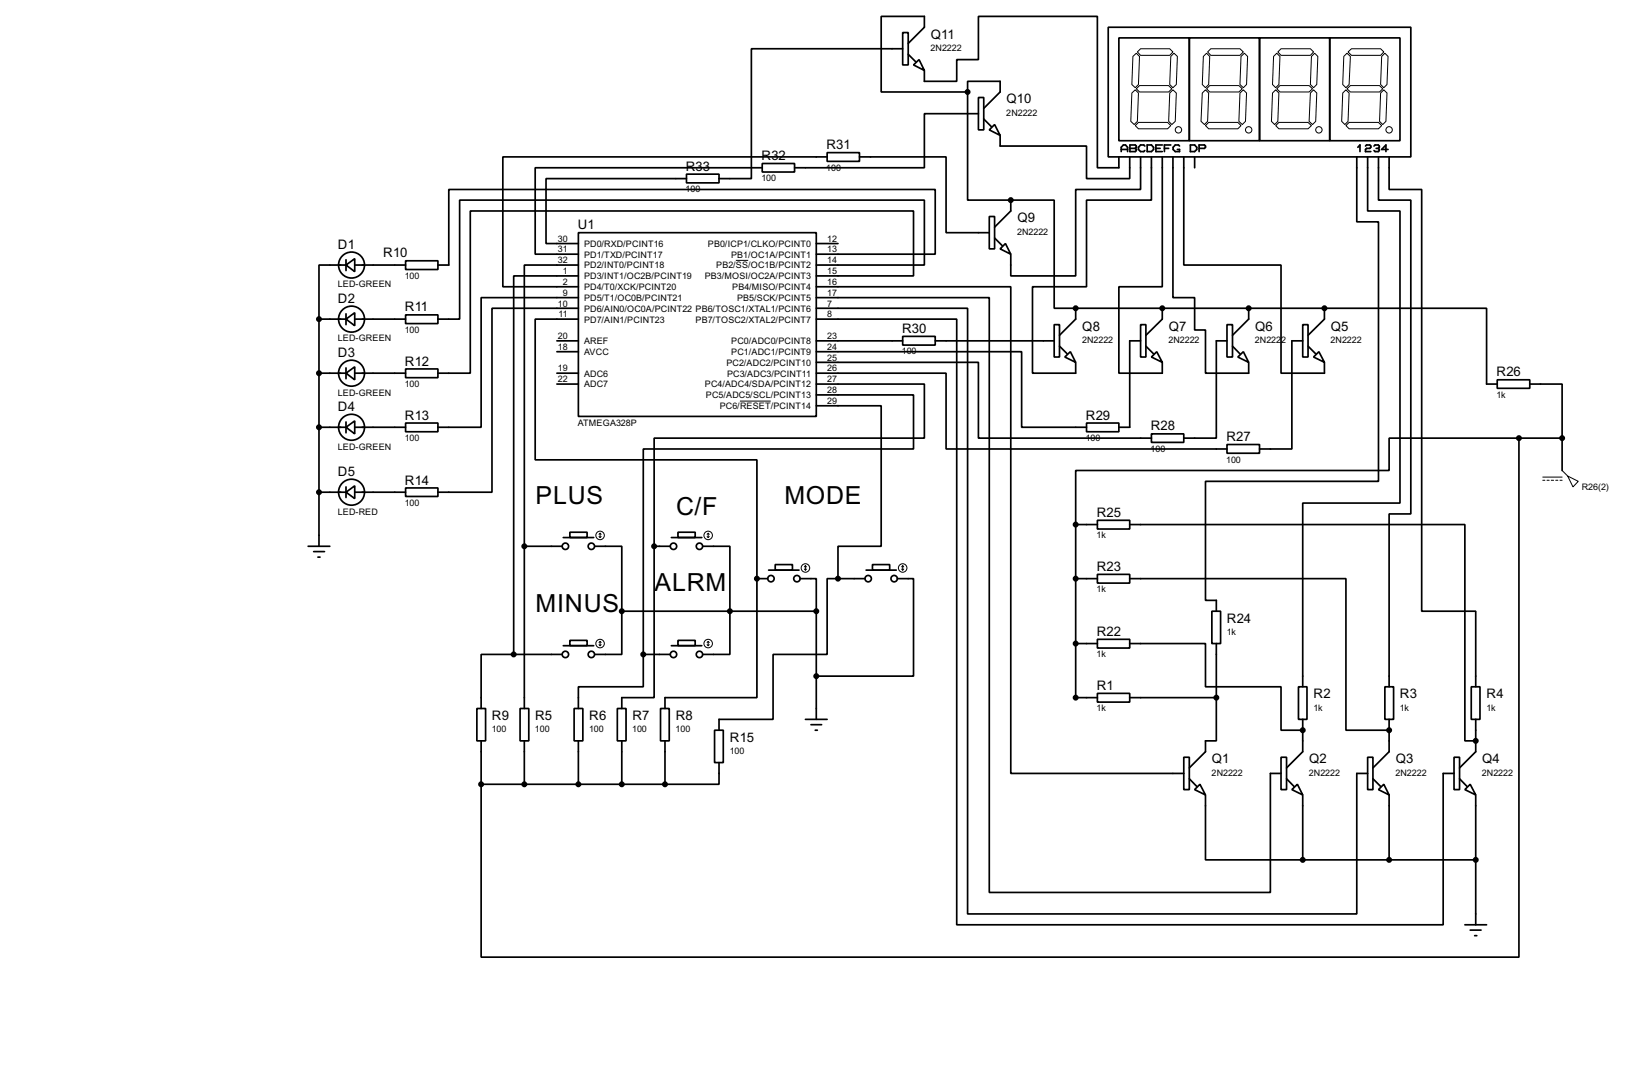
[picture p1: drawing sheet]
<svg xmlns="http://www.w3.org/2000/svg" width="383mm" height="256mm" viewBox="0 0 383 256" stroke-linecap="round" stroke-linejoin="round" font-family="sans-serif">
<g fill="none" stroke="#000" stroke-width=".4">
<path d="M212.1 7.7h1.3v7.6h-1.3zM212.1 11.5h-35.5v30.5h-7.6M213.4 10.2l3.8-3.8v-2.5h-10.1v17.7h20.3M213.4 12.8l1.8 1.7M214.7 15.3l1.3-1.3 1.2 2.6zM217.2 16.6v2.5h7.6v-5.1h5.1v-10.1h28v35.5h5v-2.5M260.4 6.4h71.1v30.5h-71.1zM262.9 8.9h16.6v24.2h-16.6zM279.5 8.9h16.5v24.2h-16.5zM296 8.9h16.5v24.2h-16.5zM312.5 8.9h16.5v24.2h-16.5zM179.1 38.4h7.6v2h-7.6z"/>
<path d="M179.1 39.4h-53.3v20.3h10.1M194.4 35.9h7.6v2h-7.6zM194.4 36.9h-76.2v30.5h17.7M202 36.9h20.3v17.8h10.2M227.4 21.6v-2.5h7.6v2.5l-3.8 3.9M227.4 21.6v25.4h10.1M229.9 22.9h1.3v7.6h-1.3zM229.9 26.7h-12.7v12.7h-30.5M231.2 28l1.8 1.8M232.5 30.5l1.2-1.2 1.3 2.5zM235 31.8v2.5h20.3v7.7h10.2v-5.1M263.5 35.6v-1l.5-.5h.5l.5 .5v1"/>
<path d="M263.5 35.1h1.5M265.5 34.1h1.3l.2 .2v.3l-.2 .3 .2 .5-.2 .2h-1.3zM265.5 34.9h1.3M268 36.9v7.6h-15.2v20.3h-15.3v-5.1M269 34.3l-.2-.2h-.8l-.5 .5v.5l.5 .5h.8l.2-.2M269.6 34.1h1l.5 .5v.5l-.5 .5h-1zM270.6 36.9v10.1h-15.3v20.4h-12.7v20.3h10.2v-2.6M271.6 34.9h1M273.1 36.9v30.5h-10.2v20.3h10.2v-2.6M273.1 34.1h-1.5v1.5h1.5M273.6 34.9h1M275.1 34.1h-1.5v1.5"/>
<path d="M275.6 36.9v33h5.1v7.6h2.6v10.2h10.1v-2.6M277.2 34.3l-.3-.2h-.7l-.5 .5v.5l.5 .5h1v-.5h-.5M278.2 36.9v25.4h22.8v25.4h10.2v-2.6M279.7 34.1h1l.5 .5v.5l-.5 .5h-1zM280.7 36.9v2.5M281.8 34.9h1.2l.3-.3v-.3l-.3-.2h-1.2v1.5M318.8 36.9v15.2h5.1v61h-40.6v27.9h2.5v2.6M319.1 34.6l.5-.5v1.5M320.9 34.3l.2-.2h.8l.2 .2v.3l-.2 .3h-.8l-.2 .2v.5h1.2M321.4 36.9v12.7h7.6v68.6h-22.9v43.1M322.9 34.3l.2-.2h.8l.2 .2v.3l-.2 .3M323.4 34.9h.5"/>
<path d="M323.9 34.9l.2 .2-.2 .5h-.8l-.2-.2M323.9 36.9v10.1h7.6v73.7h-5.1v40.6M326.2 35.1h-1.5l1-1v1.5M326.4 36.9v7.6h7.7v99.1h12.7v17.7M135.9 54.7h55.9v43.1h-55.9zM161.3 40.9h7.7v2.1h-7.7zM161.3 42h-33v15.2h7.6M191.8 59.7h28v-15.2h-114.3v17.8h-2.6M191.8 57.2h5.1M232.5 50.9h1.2v7.6h-1.2zM233.7 55.9l1.8 1.8M235 58.5l1.3-1.3 1.2 2.5z"/>
<path d="M237.5 47h10.2v25.4h5.1M237.5 47v2.6l-3.8 3.8M75 75v53.3M75 75h6.3M81.3 62.3l2.1-1.5v3zM81.3 75l2.1-1.5v3zM81.3 62.3h-6.3v12.7M81.3 61v2.6M81.3 73.7v2.6M83.4 75h11.9M83.4 62.3h11.9M95.3 61.3h7.6v2h-7.6z"/>
<path d="M95.3 74h7.6v2h-7.6zM135.9 62.3h-12.7v66M135.9 64.8h-15.2v88.9M135.9 69.9h-22.8v30.5h-10.2M135.9 72.4h-20.3v43.2h-12.7M135.9 75h-10.1v33h52.1v27.9M191.8 62.3h25.4v-15.3h-109.2v28h-5.1M191.8 64.8h22.9v-15.2h-104.2v38.1h-7.6M191.8 67.4h45.7v114.3h40.7M191.8 69.9h40.7v139.7h66v-27.9h2.5M191.8 72.4h35.6v142.3h91.4v-33h2.6M191.8 75h33v142.2h114.3v-35.5h2.6"/>
<path d="M212.1 79h7.7v2.1h-7.7zM247.7 76.3h1.3v7.6h-1.3zM252.8 72.4h58.4M252.8 72.4v2.6l-3.8 3.8M268 76.3h1.3v7.6h-1.3zM273.1 72.4v2.6l-3.8 3.8M288.3 76.3h1.3v7.6h-1.3zM293.4 72.4v2.6l-3.8 3.8M306.1 76.3h1.3v7.6h-1.3zM311.2 72.4h38.1v17.8h2.5M311.2 72.4v2.6l-3.8 3.8M75 87.7h6.3"/>
<path d="M81.3 87.7l2.1-1.5v3zM81.3 86.4v2.6M81.3 99.1v2.6M83.4 87.7h11.9M95.3 86.7h7.6v2h-7.6zM95.3 99.4h7.6v2h-7.6zM130.9 87.7h5M130.9 80.1h5M130.9 90.2h5M130.9 82.6h5M191.8 90.2h25.4v12.7h-63.5v25.4M191.8 92.8h22.9v12.7h-63.5v48.2"/>
<path d="M191.8 87.7h30.5v17.8h66M191.8 85.1h38.1v17.8h40.7M191.8 82.6h48.3v17.8h15.2M191.8 95.3h15.3v33h-10.2v7.6M191.8 80.1h20.3M219.8 80.1h27.9M249 81.3l1.8 1.8M250.2 83.9l1.3-1.3 1.3 2.5zM255.3 99.4h7.6v2h-7.6zM268 80.1h-2.5v20.3h-2.6M269.3 81.3l1.8 1.8M270.6 83.9l1.2-1.3 1.3 2.5z"/>
<path d="M288.3 80.1h-2.5v22.8h-7.6M289.6 81.3l1.8 1.8M290.9 83.9l1.3-1.3 1.2 2.5zM306.1 80.1h-2.5v25.4h-7.6M307.4 81.3l1.8 1.8M308.7 83.9l1.2-1.3 1.3 2.5zM351.8 89.2h7.7v2h-7.7zM359.5 90.2h7.6v12.7M75 100.4h6.3M75 115.6h6.3M81.3 100.4l2.1-1.5v3zM81.3 115.6l2.1-1.5v3z"/>
<path d="M81.3 114.4v2.5M83.4 100.4h11.9M83.4 115.6h11.9M95.3 114.6h7.6v2h-7.6zM270.6 101.9h7.6v2h-7.6zM288.3 104.4h7.7v2.1h-7.7zM356.9 102.9h-30.5v7.6h-73.6v12.7M356.9 102.9v121.9h-243.8v-40.6M356.9 102.9h10.2M367.1 102.9v7.6M72.4 128.3h5.1M73.7 129.6h2.6"/>
<path d="M74.7 130.9h.5M123.2 128.3h8.9M123.2 128.3v38.1M132.4 126.3h7.1M133.9 125h4.1v1.3h-4.1zM139.8 128.3h6.3v15.3M153.7 128.3v35.6h-7.6v2.5M153.7 128.3h3.8M157.8 126.3h7.1M159.3 125h4.1v1.3h-4.1zM165.2 128.3h6.3v25.4h-6.3M177.9 135.9v28h-21.6v2.5"/>
<path d="M177.9 135.9h2.5M180.6 133.9h7.2M182.2 132.6h4v1.3h-4zM188 135.9h3.8v7.7M196.9 135.9h-2.5v17.8h-12.7v15.3h-12.7v2.5M196.9 135.9h6.4M203.5 133.9h7.1M205 132.6h4.1v1.3h-4.1zM210.9 135.9h3.8v22.9h-22.9M252.8 123.2v40.7h5.1M252.8 135.9h5.1M252.8 123.2h5.1"/>
<path d="M257.9 134.9h7.6v2.1h-7.6zM257.9 122.2h7.6v2.1h-7.6zM265.5 135.9h50.8v35.6h10.1M265.5 123.2h78.7v50.8h2.6M120.7 153.7h-7.6v12.7M120.7 153.7h11.4M132.4 151.7h7.1M133.9 150.4h4.1v1.3h-4.1zM146.1 143.6v10.1h-6.3M146.1 143.6h45.7M151.2 153.7v7.6h-15.3v5.1M151.2 153.7h6.3"/>
<path d="M157.8 151.7h7.1M159.3 150.4h4.1v1.3h-4.1zM191.8 143.6v25.4M252.8 151.2h5.1M257.9 150.2h7.6v2h-7.6zM265.5 151.2h17.8v10.1h17.7v10.2h5.1M284.8 143.6h2v7.6h-2zM285.8 151.2v12.7M112.1 166.4h2v7.6h-2zM113.1 174v10.2M122.2 166.4h2.1v7.6h-2.1zM123.2 174v10.2"/>
<path d="M134.9 166.4h2.1v7.6h-2.1zM135.9 174v10.2M145.1 166.4h2v7.6h-2zM146.1 174v10.2M155.2 166.4h2.1v7.6h-2.1zM156.3 174v10.2M167.9 171.5h2.1v7.6h-2.1zM169 179.1v5.1h-12.7M189.3 169h5.1M190.6 170.2h2.5M191.6 171.5h.5M257.9 162.9h7.6v2h-7.6z"/>
<path d="M265.5 163.9h20.3M278.2 177.9h1.3v7.6h-1.3zM285.8 163.9v10.1h-2.5v2.6l-3.8 3.8M301 177.9h1.3v7.6h-1.3zM305.1 161.3h2v7.7h-2zM306.1 169v7.6l-3.8 3.8M321.4 177.9h1.2v7.6h-1.2zM325.4 161.3h2.1v7.7h-2.1zM326.4 169v7.6l-3.8 3.8M341.7 177.9h1.3v7.6h-1.3zM345.7 161.3h2.1v7.7h-2.1zM346.8 169v7.6l-3.8 3.8"/>
<path d="M113.1 184.2h43.2M279.5 182.9l1.7 1.8M280.7 185.5l1.3-1.3 1.3 2.5zM283.3 186.7v15.3h22.8M302.3 182.9l1.8 1.8M303.6 185.5l1.3-1.3 1.2 2.5zM306.1 186.7v15.3M322.6 182.9l1.8 1.8M323.9 185.5l1.3-1.3 1.2 2.5zM326.4 186.7v15.3M343 182.9l1.7 1.8M344.2 185.5l1.3-1.3 1.3 2.5z"/>
<path d="M346.8 186.7v30.5M306.1 202h40.7M344.2 217.2h5.1M345.5 218.5h2.5M346.5 219.8h.5"/>
<circle cx="82.6" cy="75" r="3.1"/>
<circle cx="82.6" cy="62.3" r="3.1"/>
<circle cx="82.6" cy="87.7" r="3.1"/>
<circle cx="82.6" cy="115.6" r="3.1"/>
<circle cx="82.6" cy="100.4" r="3.1"/>
<circle cx="132.8" cy="128.3" r=".75"/>
<circle cx="138.9" cy="128.3" r=".75"/>
<circle cx="158.2" cy="128.3" r=".75"/>
<circle cx="164.3" cy="128.3" r=".75"/>
<circle cx="181.1" cy="135.9" r=".75"/>
<circle cx="187.2" cy="135.9" r=".75"/>
<circle cx="204" cy="135.9" r=".75"/>
<circle cx="210.1" cy="135.9" r=".75"/>
<circle cx="132.8" cy="153.7" r=".75"/>
<circle cx="138.9" cy="153.7" r=".75"/>
<circle cx="158.2" cy="153.7" r=".75"/>
<circle cx="164.3" cy="153.7" r=".75"/>
</g>
<g fill="#000">
<circle cx="237.5" cy="47" r=".2"/>
<circle cx="252.8" cy="72.4" r=".2"/>
<circle cx="273.1" cy="72.4" r=".2"/>
<circle cx="293.4" cy="72.4" r=".2"/>
<circle cx="311.2" cy="72.4" r=".2"/>
<circle cx="177.9" cy="135.9" r=".2"/>
<circle cx="306.1" cy="171.5" r=".2"/>
<circle cx="326.4" cy="171.5" r=".2"/>
<circle cx="346.8" cy="174" r=".2"/>
</g>
<g fill="none" stroke="#000" stroke-width=".23">
<path d="M266.2 13.3l.8-.8 .8 .8-.3 6.6-.7 .7-.8-.7zM267.3 12.2l.7-.7h6.9l.7 .7-.7 .8h-6.9zM275.9 12.5l.8 .8-.3 6.6-.8 .7-.7-.7 .2-6.6zM282.8 13.3l.7-.8 .8 .8-.3 6.6-.7 .7-.8-.7zM283.8 12.2l.7-.7h6.9l.8 .7-.8 .8h-6.9zM291.6 13.3l.8-.8 .8 .8-.3 6.6-.7 .7-.8-.7zM300 12.5l.8 .8-.3 6.6-.7 .7-.8-.7 .3-6.6zM300.3 12.2l.7-.7h6.9l.8 .7-.8 .8h-6.9zM308.9 12.5l.8 .8-.3 6.6-.7 .7-.8-.7 .3-6.6zM316.5 12.5l.8 .8-.3 6.6-.7 .7-.8-.7 .3-6.6zM316.8 12.2l.8-.7h6.8l.8 .7-.8 .8h-6.8zM324.7 13.3l.7-.8 .8 .8-.3 6.6-.7 .7-.8-.7z"/>
<path d="M266 21.9l.8-.8 .7 .8-.2 6.6-.8 .8-.8-.8zM266.8 29.5l.7-.7h6.9l.7 .7-.7 .8h-6.9zM267 20.9l.8-.8h6.8l.8 .8-.8 .7h-6.8zM274.9 21.9l.7-.8 .8 .8-.2 6.6-.8 .8-.8-.8zM282.5 21.9l.8-.8 .7 .8-.2 6.6-.8 .8-.8-.8zM283.3 29.5l.7-.7h6.9l.7 .7-.7 .8h-6.9zM283.5 20.9l.8-.8h6.8l.8 .8-.8 .7h-6.8zM291.4 21.9l.8-.8 .7 .8-.2 6.6-.8 .8-.8-.8zM299 21.9l.8-.8 .7 .8-.2 6.6-.8 .8-.7-.8zM299.8 29.5l.7-.7h6.9l.8 .7-.8 .8h-6.9zM300 20.9l.8-.8h6.8l.8 .8-.8 .7h-6.8zM307.9 21.9l.8-.8 .7 .8-.2 6.6-.8 .8-.8-.8z"/>
<path d="M315.5 21.9l.8-.8 .7 .8-.2 6.6-.8 .8-.7-.8zM316.3 29.5l.7-.7h6.9l.8 .7-.8 .8h-6.9zM316.5 20.9l.8-.8h6.9l.7 .8-.7 .7h-6.9zM324.4 21.9l.8-.8 .7 .8-.2 6.6-.8 .8-.7-.8zM172.9 61.2h2.9M173.9 94.2h7.2M362.5 112.8h.5M362.5 112.1h4.6M363.5 112.8h.5M364.5 112.8h.6M365.6 112.8h.5M366.6 112.8h.5"/>
<path d="M367.1 110.5l1.3 1.3M368.4 111.8l2.5 1.3-1.3 1.3zM140.8 126l.2 .3M141 125.3v1M141 125.3l-.2 .2M141 125.3l.3 .2M141.3 126l-.3 .3M166.2 126l.2 .3M166.4 125.3l-.2 .2M166.4 125.3v1M166.4 125.3l.3 .2M166.7 126l-.3 .3"/>
<path d="M189 133.7l.3 .2M189.3 132.9v1M189.3 132.9l-.3 .3M189.3 132.9l.2 .3M189.5 133.7l-.2 .2M211.9 133.7l.2 .2M212.1 132.9v1M212.1 132.9l-.2 .3M212.1 132.9l.3 .3M212.4 133.7l-.3 .2M140.8 151.4l.2 .3M141 150.7v1"/>
<path d="M141 150.7l-.2 .2M141 150.7l.3 .2M141.3 151.4l-.3 .3M166.2 151.4l.2 .3M166.4 150.7v1M166.4 150.7l-.2 .2M166.4 150.7l.3 .2M166.7 151.4l-.3 .3"/>
<circle cx="276.9" cy="30.5" r=".75"/>
<circle cx="293.4" cy="30.5" r=".75"/>
<circle cx="309.9" cy="30.5" r=".75"/>
<circle cx="326.4" cy="30.5" r=".75"/>
<circle cx="141" cy="125.8" r="1"/>
<circle cx="166.4" cy="125.8" r="1"/>
<circle cx="189.2" cy="133.4" r="1"/>
<circle cx="212.1" cy="133.4" r="1"/>
<circle cx="141" cy="151.2" r="1"/>
<circle cx="166.4" cy="151.2" r="1"/>
</g>
<g fill="#000" stroke="#000" stroke-width=".4">
<circle cx="227.3" cy="21.6" r=".5"/>
<circle cx="237.5" cy="47" r=".5"/>
<circle cx="74.9" cy="75" r=".5"/>
<circle cx="252.7" cy="72.4" r=".5"/>
<circle cx="273.1" cy="72.4" r=".5"/>
<circle cx="293.4" cy="72.4" r=".5"/>
<circle cx="311.2" cy="72.4" r=".5"/>
<circle cx="74.9" cy="87.7" r=".5"/>
<circle cx="74.9" cy="115.6" r=".5"/>
<circle cx="74.9" cy="100.4" r=".5"/>
<circle cx="356.9" cy="102.9" r=".5"/>
<circle cx="367" cy="102.9" r=".5"/>
<circle cx="123.2" cy="128.3" r=".5"/>
<circle cx="153.7" cy="128.3" r=".5"/>
<circle cx="177.8" cy="135.9" r=".5"/>
<circle cx="196.9" cy="135.9" r=".5"/>
<circle cx="252.7" cy="123.2" r=".5"/>
<circle cx="252.7" cy="135.9" r=".5"/>
<circle cx="120.7" cy="153.7" r=".5"/>
<circle cx="146.1" cy="143.6" r=".5"/>
<circle cx="151.1" cy="153.7" r=".5"/>
<circle cx="171.5" cy="143.6" r=".5"/>
<circle cx="191.8" cy="143.6" r=".5"/>
<circle cx="191.8" cy="158.8" r=".5"/>
<circle cx="252.7" cy="151.2" r=".5"/>
<circle cx="252.7" cy="163.9" r=".5"/>
<circle cx="285.8" cy="163.9" r=".5"/>
<circle cx="306.1" cy="171.5" r=".5"/>
<circle cx="326.4" cy="171.5" r=".5"/>
<circle cx="346.7" cy="174" r=".5"/>
<circle cx="113" cy="184.2" r=".5"/>
<circle cx="123.2" cy="184.2" r=".5"/>
<circle cx="135.9" cy="184.2" r=".5"/>
<circle cx="146.1" cy="184.2" r=".5"/>
<circle cx="156.2" cy="184.2" r=".5"/>
<circle cx="306.1" cy="202" r=".5"/>
<circle cx="326.4" cy="202" r=".5"/>
<circle cx="346.7" cy="202" r=".5"/>
</g>
<g font-size="6.6">
<text x="125.9" y="118.4">PLUS</text>
<text x="184.3" y="118.4">MODE</text>
<text x="158.9" y="121">C/F</text>
<text x="125.9" y="143.8">MINUS</text>
<text x="153.8" y="138.8">ALRM</text>
</g>
<g font-size="3.5">
<text x="218.7" y="9.1">Q11</text>
<text x="236.5" y="24.3">Q10</text>
<text x="194.2" y="35">R31</text>
<text x="161.2" y="40.1">R33</text>
<text x="179" y="37.6">R32</text>
<text x="135.8" y="53.9">U1</text>
<text x="239.1" y="52.2">Q9</text>
<text x="79.4" y="58.4">D1</text>
<text x="90.1" y="60.5">R10</text>
<text x="79.4" y="71.1">D2</text>
<text x="95.2" y="73.2">R11</text>
<text x="254.3" y="77.6">Q8</text>
<text x="274.6" y="77.6">Q7</text>
<text x="294.9" y="77.6">Q6</text>
<text x="312.7" y="77.6">Q5</text>
<text x="79.4" y="83.8">D3</text>
<text x="212" y="78.2">R30</text>
<text x="95.2" y="85.9">R12</text>
<text x="351.7" y="88.4">R26</text>
<text x="79.4" y="96.5">D4</text>
<text x="95.2" y="98.6">R13</text>
<text x="255.2" y="98.6">R29</text>
<text x="270.4" y="101.1">R28</text>
<text x="288.2" y="103.6">R27</text>
<text x="79.4" y="111.8">D5</text>
<text x="95.2" y="113.8">R14</text>
<text x="257.7" y="121.4">R25</text>
<text x="257.7" y="134.1">R23</text>
<text x="257.7" y="149.4">R22</text>
<text x="288.3" y="146.3">R24</text>
<text x="257.7" y="162.1">R1</text>
<text x="308.7" y="164">R2</text>
<text x="329" y="164">R3</text>
<text x="349.3" y="164">R4</text>
<text x="115.6" y="169.1">R9</text>
<text x="125.8" y="169.1">R5</text>
<text x="138.5" y="169.1">R6</text>
<text x="148.6" y="169.1">R7</text>
<text x="158.8" y="169.1">R8</text>
<text x="171.5" y="174.2">R15</text>
<text x="284.8" y="179.3">Q1</text>
<text x="307.6" y="179.3">Q2</text>
<text x="328" y="179.3">Q3</text>
<text x="348.3" y="179.3">Q4</text>
</g>
<g font-size="2.4">
<text x="218.7" y="12">2N2222</text>
<text x="236.5" y="27.2">2N2222</text>
<text x="194.2" y="40.1">100</text>
<text x="161.1" y="45.2">100</text>
<text x="178.9" y="42.6">100</text>
<text x="131.1" y="59.3">31</text>
<text x="131.1" y="56.8">30</text>
<text x="137.2" y="58">PD0/RXD/PCINT16</text>
<text x="166.3" y="58">PB0/ICP1/CLKO/PCINT0</text>
<text x="194.4" y="56.8">12</text>
<text x="194.4" y="59.3">13</text>
<text x="239" y="55.1">2N2222</text>
<text x="95.1" y="65.5">100</text>
<text x="131.1" y="61.9">32</text>
<text x="132.3" y="64.4">1</text>
<text x="137.2" y="65.6">PD3/INT1/OC2B/PCINT19</text>
<text x="137.2" y="63.1">PD2/INT0/PCINT18</text>
<text x="137.2" y="60.5">PD1/TXD/PCINT17</text>
<text x="165.6" y="65.6">PB3/MOSI/OC2A/PCINT3</text>
<text x="168.3" y="63.1">PB2/SS/OC1B/PCINT2</text>
<text x="171.8" y="60.5">PB1/OC1A/PCINT1</text>
<text x="194.4" y="64.4">15</text>
<text x="194.4" y="61.9">14</text>
<text x="79.4" y="67.5">LED-GREEN</text>
<text x="131.1" y="72">10</text>
<text x="132.3" y="69.5">9</text>
<text x="132.3" y="67">2</text>
<text x="137.2" y="70.7">PD5/T1/OC0B/PCINT21</text>
<text x="137.2" y="68.1">PD4/T0/XCK/PCINT20</text>
<text x="172" y="68.1">PB4/MISO/PCINT4</text>
<text x="173.2" y="70.7">PB5/SCK/PCINT5</text>
<text x="194.4" y="67">16</text>
<text x="194.4" y="69.5">17</text>
<text x="194.4" y="72">7</text>
<text x="131.3" y="74.6">11</text>
<text x="137.2" y="73.2">PD6/AIN0/OC0A/PCINT22 PB6/TOSC1/XTAL1/PCINT6</text>
<text x="137.2" y="75.8">PD7/AIN1/PCINT23</text>
<text x="163.4" y="75.8">PB7/TOSC2/XTAL2/PCINT7</text>
<text x="194.4" y="74.6">8</text>
<text x="79.4" y="80.2">LED-GREEN</text>
<text x="95.1" y="78.2">100</text>
<text x="131.1" y="82.2">18</text>
<text x="131.1" y="79.7">20</text>
<text x="137.2" y="83.4">AVCC</text>
<text x="137.2" y="80.8">AREF</text>
<text x="171.8" y="83.4">PC1/ADC1/PCINT9</text>
<text x="171.8" y="80.8">PC0/ADC0/PCINT8</text>
<text x="194.4" y="82.2">24</text>
<text x="194.4" y="79.7">23</text>
<text x="211.9" y="83.3">100</text>
<text x="254.3" y="80.6">2N2222</text>
<text x="274.6" y="80.6">2N2222</text>
<text x="294.9" y="80.6">2N222</text>
<text x="301" y="80.6">2</text>
<text x="312.7" y="80.6">2N2222</text>
<text x="131.1" y="87.3">19</text>
<text x="131.1" y="89.8">22</text>
<text x="137.2" y="88.5">ADC6</text>
<text x="170.7" y="85.9">PC2/ADC2/PCINT10</text>
<text x="170.8" y="88.5">PC3/ADC3/PCINT11</text>
<text x="194.4" y="89.8">27</text>
<text x="194.4" y="87.3">26</text>
<text x="194.4" y="84.7">25</text>
<text x="79.4" y="92.9">LED-GREEN</text>
<text x="95.1" y="90.9">100</text>
<text x="137.2" y="91">ADC7</text>
<text x="165.6" y="91">PC4/ADC4/SDA/PCINT12</text>
<text x="165.9" y="93.6">PC5/ADC5/SCL/PCINT13</text>
<text x="194.4" y="94.9">29</text>
<text x="194.4" y="92.4">28</text>
<text x="351.6" y="93.4">1k</text>
<text x="135.7" y="100">ATMEGA328P</text>
<text x="169.1" y="96.1">PC6/RESET/PCINT14</text>
<text x="79.4" y="105.6">LED-GREEN</text>
<text x="95.1" y="103.6">100</text>
<text x="255.1" y="103.6">100</text>
<text x="270.4" y="106.1">100</text>
<text x="288.1" y="108.7">100</text>
<text x="95.1" y="118.8">100</text>
<text x="371.7" y="115.2">R26(2)</text>
<text x="79.4" y="120.9">LED-RED</text>
<text x="257.7" y="126.5">1k</text>
<text x="257.7" y="139.2">1k</text>
<text x="288.3" y="149.2">1k</text>
<text x="257.7" y="154.4">1k</text>
<text x="257.7" y="167.1">1k</text>
<text x="308.6" y="167">1k</text>
<text x="328.9" y="167">1k</text>
<text x="349.3" y="167">1k</text>
<text x="115.6" y="172">100</text>
<text x="125.7" y="172">100</text>
<text x="138.4" y="172">100</text>
<text x="148.6" y="172">100</text>
<text x="158.8" y="172">100</text>
<text x="171.5" y="177.1">100</text>
<text x="284.7" y="182.2">2N2222</text>
<text x="307.6" y="182.2">2N2222</text>
<text x="327.9" y="182.2">2N2222</text>
<text x="348.2" y="182.2">2N2222</text>
</g>
</svg>
